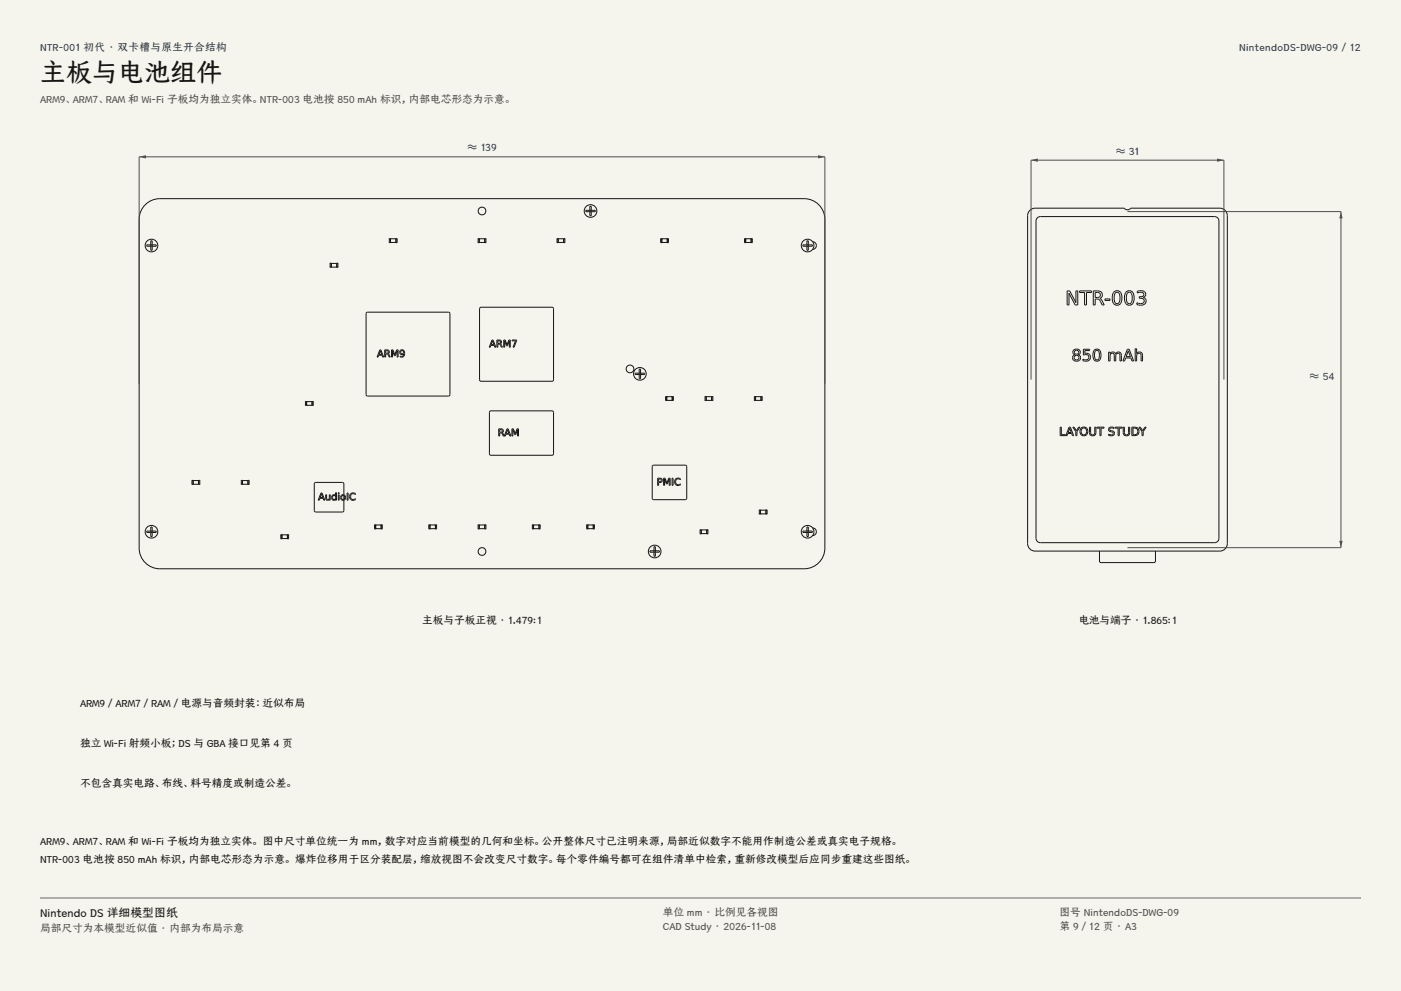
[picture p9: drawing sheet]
<svg xmlns="http://www.w3.org/2000/svg" width="420mm" height="297mm" viewBox="0 0 420 297" stroke-linecap="round" stroke-linejoin="round" font-family="sans-serif">
<g fill="#f5f4ed">
<path d="M0 0h420v297h-420z"/>
<path d="M12 12h396v275h-396z"/>
</g>
<g fill="none" stroke="#141413" stroke-width=".3">
<path d="M43.5 61.4a6.2 6.2 0 0 1 4.4-1.9h193.2a6.2 6.2 0 0 1 6.2 6.3v98.4a6.2 6.2 0 0 1-6.2 6.3h-193.2a6.2 6.2 0 0 1-6.2-6.3v-98.4a6.2 6.2 0 0 1 1.8-4.4zM44 73.4h2.8v.4h-2.8zM45.2 72.2h.4v2.8h-.4zM99 78.9v1.2M99 78.9h.3v1.2h-.3M99.3 79h1.6l.1 1.1M101 78.9h.3M101.3 78.9v1.2M116.7 71.5v1.2M116.7 72.7h.3M116.7 71.5h.3M117 71.5v1.2h1.7"/>
<path d="M117.1 71.6h1.6M118.7 71.5h.3v1.2h-.3zM143.3 71.5v1.2M143.4 72.7h.2M143.4 71.5h.2M143.7 71.5v1.2M143.7 71.6h1.6M145.3 71.5v1.2h-1.6M145.4 72.7h.2M145.4 71.5h.2M145.7 71.5v1.2M167.3 71.5h-.3v1.2h.3"/>
<path d="M167.3 71.5l.1 1.2h1.5M167.4 71.6h1.5M169 71.5h.3v1.2h-.3zM175.6 63h2.9v.4h-2.9zM176.8 61.8h.4v2.9h-.4zM198.1 71.5h.3v1.2h-.3zM198.4 71.6h1.6M200.1 71.5l-.1 1.2h-1.6M200.1 72.7h.3M200.1 71.5h.3M200.4 71.5v1.2M223.2 71.5h.3v1.2h-.3z"/>
<path d="M223.5 72.6l.1-1h1.5l.1 1M223.6 72.7h1.5M225.2 71.5h.3v1.2h-.3zM240.7 73.4h2.8v.4h-2.8zM241.9 72.2h.4v2.8h-.4zM243.6 72.4a1.15 1.15 0 0 1 1.1 1.2 1.15 1.15 0 0 1-1.1 1.1M99.3 80.1h1.6M101 80.1h.3M110 93.6h24.4l.4 .2 .1 24.5-.2 .3-24.5 .1-.4-.2-.1-24.5zM143.8 92.3l.4-.2h21.5l.2 .4v21.5l-.4 .3-21.5-.1-.2-.4zM113.9 104.9h.3l.8 2.1h-.3l-.2-.5h-1l-.2 .5h-.3zM114 105.1l.4 1.1h-.8z"/>
<path d="M115.3 104.9h.7a.6 .6 0 0 1 .7 .4 .6 .6 0 0 1-.4 .7l.7 1h-.3l-.4-.7-.4-.2h-.3v.9h-.3zM115.6 105.1h.4a.38 .38 0 0 1 .4 .4 .38 .38 0 0 1-.4 .4h-.4zM117.4 104.9h.4l.6 1.4 .5-1.4h.4v2.1h-.2v-1.9l-.6 1.5h-.3l-.5-1.5v1.9h-.3zM120 105a.89 .89 0 0 1 1.2 .1 .89 .89 0 0 1 .1 1.2 .91 .91 0 0 1-1.3 .7l.1-.2a.66 .66 0 0 0 .7-.1 .66 .66 0 0 0 .2-.7 .71 .71 0 0 1-1 .1 .71 .71 0 0 1 0-1.1zM147.5 101.9h.3l.8 2.2h-.3l-.2-.6h-.9l-.2 .6h-.3zM147.7 102.2l.4 1.1h-.8zM149 101.9h.6a.6 .6 0 0 1 .7 .4 .6 .6 0 0 1-.3 .7l.6 1.1h-.3l-.4-.8-.3-.2h-.4v1h-.2zM149.2 102.1h.4a.38 .38 0 0 1 .4 .4 .38 .38 0 0 1-.4 .4h-.4zM151 101.9h.4l.6 1.5 .5-1.5h.5v2.2h-.3v-1.9l-.6 1.4h-.3l-.5-1.4v1.9h-.3zM153.5 101.9h1.4l-.8 2.2h-.3l.7-2h-1zM190.4 111.8h2.8v.4h-2.8zM191.6 110.6h.4v2.9h-.4z"/>
<path d="M199.5 118.9v1.1M199.6 118.8h.2M201.5 118.9h-1.6v1.1h1.6M211.7 118.8h-.3v1.2M213.3 118.9h-1.6v1.1h1.6M226.5 118.9h1.7l-.1 1.1h-1.6M228.2 118.8h.3M228.5 118.9v1.1M91.6 120.3v1.2h.3v-1.2M91.6 120.3h.3M91.9 121.4v-1h1.6l.1 1M92 121.5h1.5"/>
<path d="M93.6 120.3v1.2h.3v-1.2M93.6 120.3h.3M146.9 123.2h18.8l.2 .4v12.6l-.4 .2h-18.6l-.2-.4v-12.4zM149.5 128.5h.7a.6 .6 0 0 1 .7 .4 .6 .6 0 0 1-.4 .8l.7 1 .8-2.2h.3l.9 2.2h-.4l-.1-.6h-1l-.2 .6h-.6l-.4-.8-.4-.1h-.3v.9h-.3zM149.8 128.8h.4a.38 .38 0 0 1 .4 .3 .38 .38 0 0 1-.4 .4h-.4zM152.2 128.8l.4 1.1h-.8zM153.5 128.5h.4l.5 1.5 .6-1.5h.4v2.2h-.2v-1.9l-.6 1.5h-.3l-.6-1.5v1.9h-.2zM195.7 139.5l9.7-.1 .4 .2 .1 9.7-.2 .4-9.7 .1-.4-.3-.1-9.7zM199.6 120h.2M201.5 120l.1-1.2h.2l.1 1.2M201.6 120h.2M211.4 120h.3"/>
<path d="M213.4 120v-1.2h.3v1.2M213.4 120h.3M226.2 120v-1.2h.3v1.2M226.2 120h.3M228.2 120h.3M44 159.2h2.8v.4h-2.8zM45.2 157.9h.4v2.9h-.4zM57.6 144h.3v1.2h-.3zM57.9 144.1h1.6v1h-1.6zM59.6 144h.3v1.2h-.3zM72.3 144v1.2M72.4 145.2h.2"/>
<path d="M72.4 144h.2M72.7 144v1.2M72.7 145.1h1.6M72.7 144h1.6M74.4 144h.3v1.2h-.3zM96.2 147.7h.3l.9 2.2h-.3l-.2-.6h-1l-.2 .6h-.3zM96.4 148l.4 1.1h-.8zM97.6 148.3h.3v1a.42 .42 0 0 0 .4 .4 .42 .42 0 0 0 .4-.5v-.9h.3v1.6h-.3v-.2a.59 .59 0 0 1-.7 .2 .59 .59 0 0 1-.4-.6zM99.6 148.5l.5-.3 .5 .3v-.8h.3v2.2h-.3v-.2a.75 .75 0 0 1-1.1 0 .75 .75 0 0 1 0-1zM99.8 148.6a.53 .53 0 0 1 .8 .5 .53 .53 0 0 1-.8 .5zM101.4 148.3h.3v1.6h-.3zM101.4 147.7h.3v.3h-.3z"/>
<path d="M102.5 148.6a.51 .51 0 0 1 .7 .1 .51 .51 0 0 1 0 .7 .51 .51 0 0 1-.7 0zM103.1 148.3v-3.3l-.2-.4h-8.2l-.4 .2-.1 8.2 .2 .4h8.5l.2-.4v-3.1M103.1 148.5v1.2M104.1 147.7h.2v2.2h-.2zM105.1 148a.84 .84 0 0 1 1.4 .2 .84 .84 0 0 0-1.1 0 .84 .84 0 0 0 0 1.2 .84 .84 0 0 0 1.1 0 .86 .86 0 0 1-.8 .6 .86 .86 0 0 1-.8-.6l-.1-.9zM112.3 158.5v-1.2h.3v1.2M112.3 158.5h.3M112.6 157.4v1h1.6l.1-1M112.7 157.3h1.5M114.3 158.5v-1.2h.3v1.2M114.3 158.5h.3M128.5 158.5l.1-1.2h.2l.1 1.2"/>
<path d="M128.6 158.5h.2M128.9 157.4v1h1.6M128.9 157.3h1.6M130.6 158.5v-1.2h.3v1.2M130.6 158.5h.3M143.3 157.3v1.2M143.4 157.3h.2M143.4 158.5h.2M143.7 157.3v1.2M143.7 157.3h1.6v1.1h-1.6M145.4 157.3h.2M145.4 158.5h.2"/>
<path d="M145.7 157.3v1.2M159.6 158.5v-1.2h.3v1.2M159.6 158.5h.3M160 157.3h1.6v1.1h-1.6M161.6 157.3h.3M161.6 158.5h.3M161.9 157.3v1.2M175.9 158.5v-1.2h.3v1.2M175.9 158.5h.3M176.3 157.3h1.6l-.1 1.1h-1.5M177.9 157.3h.3M177.9 158.5h.3"/>
<path d="M178.2 157.3v1.2M197.2 143.3h.6a.7 .7 0 0 1 .7 .9 .7 .7 0 0 1-1 .4v.9h-.3zM197.5 143.6h.3a.4 .4 0 0 1 .4 .4 .4 .4 0 0 1-.4 .4h-.3zM198.9 143.3h.5l.5 1.5 .6-1.5h.4v2.2h-.3v-1.9l-.5 1.5h-.3l-.6-1.5v1.9h-.3zM201.5 143.3h.3v2.2h-.3zM202.5 143.6a.84 .84 0 0 1 1.5 .2 .84 .84 0 0 0-1.2 0 .84 .84 0 0 0 0 1.2 .84 .84 0 0 0 1.2 0 .86 .86 0 0 1-.8 .6 .86 .86 0 0 1-.8-.6l-.1-.9zM209.9 158.8v1.1M209.9 160h.3M209.9 158.8h.3M210.2 158.8v1.1M210.3 159.9h1.5M210.3 158.8h1.5"/>
<path d="M211.9 158.8v1.1M211.9 160h.3M211.9 158.8h.3M212.2 158.8v1.1M227.6 152.9v1.1M227.7 154.1h.2M227.7 152.9h.2M229.6 152.9h-1.6v1.1h1.6M229.6 152.9l.1 1.2h.2l.1-1.2M229.7 152.9h.2M240.7 159.2h2.8v.4h-2.8zM241.9 157.9h.4v2.9h-.4z"/>
<path d="M243.6 158.2a1.15 1.15 0 0 1 1.1 1.2 1.15 1.15 0 0 1-1.1 1.1M84.2 160.2l.3 .1v1.1h-.3zM84.6 161.4h1.5M86.1 160.3h-1.6v1.1M86.2 160.2l.3 .1v1.1h-.3zM194.8 165.1h2.9v.4h-2.9zM196.1 163.9h.4v2.8h-.4z"/>
<circle cx="45.4" cy="73.6" r="1.9"/>
<circle cx="99" cy="78.9" r=".02"/>
<circle cx="99.3" cy="78.9" r=".02"/>
<circle cx="99.3" cy="79" r=".03"/>
<circle cx="100.9" cy="79" r=".03"/>
<circle cx="101" cy="78.9" r=".02"/>
<circle cx="101.3" cy="78.9" r=".02"/>
<circle cx="116.7" cy="71.5" r=".02"/>
<circle cx="116.7" cy="72.7" r=".02"/>
<circle cx="117" cy="71.5" r=".02"/>
<circle cx="117" cy="72.7" r=".02"/>
<circle cx="117.1" cy="72.6" r=".03"/>
<circle cx="117.1" cy="71.6" r=".03"/>
<circle cx="118.7" cy="72.6" r=".03"/>
<circle cx="118.7" cy="71.6" r=".03"/>
<circle cx="118.7" cy="71.5" r=".02"/>
<circle cx="118.7" cy="72.7" r=".02"/>
<circle cx="119" cy="71.5" r=".02"/>
<circle cx="119" cy="72.7" r=".02"/>
<circle cx="143.4" cy="71.5" r=".02"/>
<circle cx="143.4" cy="72.7" r=".02"/>
<circle cx="143.6" cy="71.5" r=".02"/>
<circle cx="143.6" cy="72.7" r=".02"/>
<circle cx="143.7" cy="72.6" r=".03"/>
<circle cx="143.7" cy="71.6" r=".03"/>
<circle cx="144.5" cy="63.2" r="1.16"/>
<circle cx="145.3" cy="71.6" r=".03"/>
<circle cx="145.3" cy="72.6" r=".03"/>
<circle cx="145.4" cy="71.5" r=".02"/>
<circle cx="145.4" cy="72.7" r=".02"/>
<circle cx="145.6" cy="71.5" r=".02"/>
<circle cx="145.6" cy="72.7" r=".02"/>
<circle cx="167" cy="71.5" r=".02"/>
<circle cx="167" cy="72.7" r=".02"/>
<circle cx="167.3" cy="71.5" r=".02"/>
<circle cx="167.3" cy="72.7" r=".02"/>
<circle cx="167.4" cy="71.6" r=".03"/>
<circle cx="167.4" cy="72.6" r=".03"/>
<circle cx="168.9" cy="71.6" r=".03"/>
<circle cx="168.9" cy="72.6" r=".03"/>
<circle cx="169" cy="71.5" r=".02"/>
<circle cx="169" cy="72.7" r=".02"/>
<circle cx="169.3" cy="71.5" r=".02"/>
<circle cx="169.3" cy="72.7" r=".02"/>
<circle cx="177" cy="63.2" r="1.9"/>
<circle cx="198.1" cy="71.5" r=".02"/>
<circle cx="198.1" cy="72.7" r=".02"/>
<circle cx="198.4" cy="71.5" r=".02"/>
<circle cx="198.4" cy="72.7" r=".02"/>
<circle cx="198.4" cy="71.6" r=".03"/>
<circle cx="198.4" cy="72.6" r=".03"/>
<circle cx="200" cy="71.6" r=".03"/>
<circle cx="200" cy="72.6" r=".03"/>
<circle cx="200.1" cy="71.5" r=".02"/>
<circle cx="200.1" cy="72.7" r=".02"/>
<circle cx="200.4" cy="71.5" r=".02"/>
<circle cx="200.4" cy="72.7" r=".02"/>
<circle cx="223.2" cy="71.5" r=".02"/>
<circle cx="223.2" cy="72.7" r=".02"/>
<circle cx="223.5" cy="71.5" r=".02"/>
<circle cx="223.5" cy="72.7" r=".02"/>
<circle cx="223.6" cy="71.6" r=".03"/>
<circle cx="223.6" cy="72.6" r=".03"/>
<circle cx="225.1" cy="72.6" r=".03"/>
<circle cx="225.1" cy="71.6" r=".03"/>
<circle cx="225.2" cy="71.5" r=".02"/>
<circle cx="225.2" cy="72.7" r=".02"/>
<circle cx="225.5" cy="71.5" r=".02"/>
<circle cx="225.5" cy="72.7" r=".02"/>
<circle cx="242.1" cy="73.6" r="1.9"/>
<circle cx="99" cy="80.1" r=".02"/>
<circle cx="99.3" cy="80.1" r=".02"/>
<circle cx="99.3" cy="80" r=".03"/>
<circle cx="100.9" cy="80" r=".03"/>
<circle cx="101" cy="80.1" r=".02"/>
<circle cx="101.3" cy="80.1" r=".02"/>
<circle cx="120.5" cy="105.6" r=".48"/>
<circle cx="188.9" cy="110.6" r="1.16"/>
<circle cx="191.8" cy="112" r="1.9"/>
<circle cx="199.6" cy="118.9" r=".02"/>
<circle cx="199.8" cy="118.9" r=".02"/>
<circle cx="199.9" cy="118.9" r=".03"/>
<circle cx="199.9" cy="120" r=".03"/>
<circle cx="201.5" cy="118.9" r=".03"/>
<circle cx="201.5" cy="120" r=".03"/>
<circle cx="201.6" cy="118.9" r=".02"/>
<circle cx="201.8" cy="118.9" r=".02"/>
<circle cx="211.4" cy="118.9" r=".02"/>
<circle cx="211.7" cy="118.9" r=".02"/>
<circle cx="211.7" cy="118.9" r=".03"/>
<circle cx="211.7" cy="120" r=".03"/>
<circle cx="213.3" cy="118.9" r=".03"/>
<circle cx="213.3" cy="120" r=".03"/>
<circle cx="213.4" cy="118.9" r=".02"/>
<circle cx="213.7" cy="118.9" r=".02"/>
<circle cx="226.2" cy="118.9" r=".02"/>
<circle cx="226.5" cy="118.9" r=".02"/>
<circle cx="226.5" cy="118.9" r=".03"/>
<circle cx="226.5" cy="120" r=".03"/>
<circle cx="228.1" cy="118.9" r=".03"/>
<circle cx="228.1" cy="120" r=".03"/>
<circle cx="228.2" cy="118.9" r=".02"/>
<circle cx="228.5" cy="118.9" r=".02"/>
<circle cx="91.6" cy="121.5" r=".02"/>
<circle cx="91.6" cy="120.3" r=".02"/>
<circle cx="91.9" cy="121.5" r=".02"/>
<circle cx="91.9" cy="120.3" r=".02"/>
<circle cx="92" cy="120.4" r=".03"/>
<circle cx="92" cy="121.4" r=".03"/>
<circle cx="93.5" cy="120.4" r=".03"/>
<circle cx="93.5" cy="121.4" r=".03"/>
<circle cx="93.6" cy="121.5" r=".02"/>
<circle cx="93.6" cy="120.3" r=".02"/>
<circle cx="93.9" cy="121.5" r=".02"/>
<circle cx="93.9" cy="120.3" r=".02"/>
<circle cx="199.6" cy="120" r=".02"/>
<circle cx="199.8" cy="120" r=".02"/>
<circle cx="201.6" cy="120" r=".02"/>
<circle cx="201.8" cy="120" r=".02"/>
<circle cx="211.4" cy="120" r=".02"/>
<circle cx="211.7" cy="120" r=".02"/>
<circle cx="213.4" cy="120" r=".02"/>
<circle cx="213.7" cy="120" r=".02"/>
<circle cx="226.2" cy="120" r=".02"/>
<circle cx="226.5" cy="120" r=".02"/>
<circle cx="228.2" cy="120" r=".02"/>
<circle cx="228.5" cy="120" r=".02"/>
<circle cx="45.4" cy="159.4" r="1.9"/>
<circle cx="57.6" cy="144" r=".02"/>
<circle cx="57.6" cy="145.2" r=".02"/>
<circle cx="57.9" cy="144" r=".02"/>
<circle cx="57.9" cy="145.2" r=".02"/>
<circle cx="57.9" cy="145.1" r=".03"/>
<circle cx="57.9" cy="144.1" r=".03"/>
<circle cx="59.5" cy="145.1" r=".03"/>
<circle cx="59.5" cy="144.1" r=".03"/>
<circle cx="59.6" cy="144" r=".02"/>
<circle cx="59.6" cy="145.2" r=".02"/>
<circle cx="59.9" cy="144" r=".02"/>
<circle cx="59.9" cy="145.2" r=".02"/>
<circle cx="72.4" cy="144" r=".02"/>
<circle cx="72.4" cy="145.2" r=".02"/>
<circle cx="72.6" cy="144" r=".02"/>
<circle cx="72.6" cy="145.2" r=".02"/>
<circle cx="72.7" cy="145.1" r=".03"/>
<circle cx="72.7" cy="144.1" r=".03"/>
<circle cx="74.3" cy="145.1" r=".03"/>
<circle cx="74.3" cy="144.1" r=".03"/>
<circle cx="74.4" cy="144" r=".02"/>
<circle cx="74.4" cy="145.2" r=".02"/>
<circle cx="74.7" cy="144" r=".02"/>
<circle cx="74.7" cy="145.2" r=".02"/>
<circle cx="102.9" cy="149.1" r=".82"/>
<circle cx="112.3" cy="157.3" r=".02"/>
<circle cx="112.3" cy="158.5" r=".02"/>
<circle cx="112.6" cy="157.3" r=".02"/>
<circle cx="112.6" cy="158.5" r=".02"/>
<circle cx="112.7" cy="157.4" r=".03"/>
<circle cx="112.7" cy="158.4" r=".03"/>
<circle cx="114.2" cy="158.4" r=".03"/>
<circle cx="114.2" cy="157.4" r=".03"/>
<circle cx="114.3" cy="157.3" r=".02"/>
<circle cx="114.3" cy="158.5" r=".02"/>
<circle cx="114.6" cy="157.3" r=".02"/>
<circle cx="114.6" cy="158.5" r=".02"/>
<circle cx="128.6" cy="157.3" r=".02"/>
<circle cx="128.6" cy="158.5" r=".02"/>
<circle cx="128.8" cy="157.3" r=".02"/>
<circle cx="128.8" cy="158.5" r=".02"/>
<circle cx="128.9" cy="158.4" r=".03"/>
<circle cx="128.9" cy="157.4" r=".03"/>
<circle cx="130.5" cy="158.4" r=".03"/>
<circle cx="130.5" cy="157.4" r=".03"/>
<circle cx="130.6" cy="157.3" r=".02"/>
<circle cx="130.6" cy="158.5" r=".02"/>
<circle cx="130.9" cy="157.3" r=".02"/>
<circle cx="130.9" cy="158.5" r=".02"/>
<circle cx="143.4" cy="157.3" r=".02"/>
<circle cx="143.4" cy="158.5" r=".02"/>
<circle cx="143.6" cy="157.3" r=".02"/>
<circle cx="143.6" cy="158.5" r=".02"/>
<circle cx="143.7" cy="157.4" r=".03"/>
<circle cx="143.7" cy="158.4" r=".03"/>
<circle cx="145.3" cy="158.4" r=".03"/>
<circle cx="145.3" cy="157.4" r=".03"/>
<circle cx="145.4" cy="157.3" r=".02"/>
<circle cx="145.4" cy="158.5" r=".02"/>
<circle cx="145.6" cy="157.3" r=".02"/>
<circle cx="145.6" cy="158.5" r=".02"/>
<circle cx="159.6" cy="157.3" r=".02"/>
<circle cx="159.6" cy="158.5" r=".02"/>
<circle cx="159.9" cy="157.3" r=".02"/>
<circle cx="159.9" cy="158.5" r=".02"/>
<circle cx="160" cy="158.4" r=".03"/>
<circle cx="160" cy="157.4" r=".03"/>
<circle cx="161.6" cy="158.4" r=".03"/>
<circle cx="161.6" cy="157.4" r=".03"/>
<circle cx="161.6" cy="157.3" r=".02"/>
<circle cx="161.6" cy="158.5" r=".02"/>
<circle cx="161.9" cy="157.3" r=".02"/>
<circle cx="161.9" cy="158.5" r=".02"/>
<circle cx="175.9" cy="157.3" r=".02"/>
<circle cx="175.9" cy="158.5" r=".02"/>
<circle cx="176.2" cy="157.3" r=".02"/>
<circle cx="176.2" cy="158.5" r=".02"/>
<circle cx="176.3" cy="158.4" r=".03"/>
<circle cx="176.3" cy="157.4" r=".03"/>
<circle cx="177.8" cy="158.4" r=".03"/>
<circle cx="177.8" cy="157.4" r=".03"/>
<circle cx="177.9" cy="157.3" r=".02"/>
<circle cx="177.9" cy="158.5" r=".02"/>
<circle cx="178.2" cy="157.3" r=".02"/>
<circle cx="178.2" cy="158.5" r=".02"/>
<circle cx="209.9" cy="158.8" r=".02"/>
<circle cx="209.9" cy="159.9" r=".02"/>
<circle cx="210.2" cy="158.8" r=".02"/>
<circle cx="210.2" cy="159.9" r=".02"/>
<circle cx="210.3" cy="159.9" r=".03"/>
<circle cx="210.3" cy="158.8" r=".03"/>
<circle cx="211.8" cy="159.9" r=".03"/>
<circle cx="211.8" cy="158.8" r=".03"/>
<circle cx="211.9" cy="158.8" r=".02"/>
<circle cx="211.9" cy="159.9" r=".02"/>
<circle cx="212.2" cy="158.8" r=".02"/>
<circle cx="212.2" cy="159.9" r=".02"/>
<circle cx="227.7" cy="152.9" r=".02"/>
<circle cx="227.7" cy="154" r=".02"/>
<circle cx="227.9" cy="152.9" r=".02"/>
<circle cx="227.9" cy="154" r=".02"/>
<circle cx="228" cy="154" r=".03"/>
<circle cx="228" cy="152.9" r=".03"/>
<circle cx="229.6" cy="154" r=".03"/>
<circle cx="229.6" cy="152.9" r=".03"/>
<circle cx="229.7" cy="152.9" r=".02"/>
<circle cx="229.7" cy="154" r=".02"/>
<circle cx="229.9" cy="152.9" r=".02"/>
<circle cx="229.9" cy="154" r=".02"/>
<circle cx="242.1" cy="159.4" r="1.9"/>
<circle cx="84.2" cy="160.3" r=".02"/>
<circle cx="84.2" cy="161.4" r=".02"/>
<circle cx="84.5" cy="160.3" r=".02"/>
<circle cx="84.5" cy="161.4" r=".02"/>
<circle cx="84.6" cy="160.3" r=".03"/>
<circle cx="84.6" cy="161.4" r=".03"/>
<circle cx="86.1" cy="161.4" r=".03"/>
<circle cx="86.1" cy="160.3" r=".03"/>
<circle cx="86.2" cy="160.3" r=".02"/>
<circle cx="86.2" cy="161.4" r=".02"/>
<circle cx="86.5" cy="160.3" r=".02"/>
<circle cx="86.5" cy="161.4" r=".02"/>
<circle cx="144.5" cy="165.3" r="1.16"/>
<circle cx="196.3" cy="165.3" r="1.9"/>
</g>
<path d="M41.7 115v-68h205.6v68" fill="none" stroke="#504e49" stroke-width=".3"/>
<g fill="#504e49">
<path d="M41.7 47l2.1-.5v1z"/>
<path d="M245.2 46.5l2.1 .5-2.1 .5z"/>
</g>
<g fill="none" stroke="#141413" stroke-width=".3">
<path d="M308.7 63l1-.5 .6-.1h26.7a1.16 1.16 0 0 0 2 0h26.7a2.24 2.24 0 0 1 2.2 2.2v98.3a2.24 2.24 0 0 1-2.2 2.3h-55.4a2.24 2.24 0 0 1-2.2-2.3v-98.3v-.6zM311.1 65.2l.8-.3h52.2a1.31 1.31 0 0 1 1.3 1.3v95.1a1.31 1.31 0 0 1-1.3 1.3h-52.2a1.31 1.31 0 0 1-1.3-1.3v-95.1zM319.9 87.2h.8l1.8 3.5v-3.5h.6v4.2h-.8l-1.8-3.5v3.5h-.6zM323.6 87.2h3.6v.5h-1.5v3.7h-.6v-3.7h-1.5zM327.7 87.2h1.3a1.18 1.18 0 0 1 1.4 .8 1.18 1.18 0 0 1-.7 1.4l.5 .4 .8 1.6h-.6l-.8-1.5-.7-.3h-.6v1.8h-.6zM328.3 87.7h.7a.75 .75 0 0 1 .9 .7 .75 .75 0 0 1-.9 .7h-.7zM331.3 89.6h1.5v.4h-1.5zM334 87.4a1.43 1.43 0 0 1 1.6-.1 1.43 1.43 0 0 1 .7 1.5 2.01 2.01 0 0 1-1.4 2.7 1.72 1.72 0 0 1-1.5-2.2l.1-.9zM334.4 87.8a.93 .93 0 0 1 1.1 0 .93 .93 0 0 1 .3 1.1 1.65 1.65 0 0 1-.9 2.1 1.65 1.65 0 0 1-.9-2.1zM337.7 87.4a1.43 1.43 0 0 1 1.6-.1 1.43 1.43 0 0 1 .7 1.5 2.01 2.01 0 0 1-1.5 2.7 1.72 1.72 0 0 1-1.4-2.2l.1-.9zM338.1 87.8a.93 .93 0 0 1 1 0 .93 .93 0 0 1 .3 1.1 1.65 1.65 0 0 1-.9 2.1 1.65 1.65 0 0 1-.8-2.1zM340.9 87.3l.7-.1a1.18 1.18 0 0 1 1.5 .2 1.18 1.18 0 0 1-.2 1.7h-.2a1.27 1.27 0 0 1 .8 1.7 1.27 1.27 0 0 1-1.7 .7l-1-.2v-.6l.4 .2a1.04 1.04 0 0 0 1.3 0 1.04 1.04 0 0 0 .3-1.3l-1.3-.2v-.5h.6a.74 .74 0 0 0 .8-.9 .74 .74 0 0 0-1.2-.4l-.8 .2z"/>
<path d="M321.9 104.9a1.07 1.07 0 0 1 1.4-.2 1.07 1.07 0 0 1 .4 1.3l-.5 .3a1.04 1.04 0 0 1 .7 1.4 1.04 1.04 0 0 1-1.5 .5 .97 .97 0 0 1-.9-.9 .97 .97 0 0 1 .8-1 .83 .83 0 0 1-.7-.6 .83 .83 0 0 1 .3-.8zM324.8 104.7h1.8v.4h-1.4v.8a1.26 1.26 0 0 1 1.7 1.4 1.26 1.26 0 0 1-1.9 .9l-.4-.1v-.5l.3 .1a.9 .9 0 0 0 1.3 0 .9 .9 0 0 0 0-1.2 .9 .9 0 0 0-1.2-.1h-.2zM328.1 104.9a1.19 1.19 0 0 1 1.4-.1 1.19 1.19 0 0 1 .5 1.2 1.67 1.67 0 0 1-1.1 2.2 2.05 2.05 0 0 1-.8-3.3zM328.4 105.2a.78 .78 0 0 1 .9 0 .78 .78 0 0 1 .3 .9 1.22 1.22 0 0 1-1 1.7 2.26 2.26 0 0 1-.2-2.6zM332.3 105.5h.5v.5a.9 .9 0 0 1 .8-.5 .9 .9 0 0 1 .8 .6 .93 .93 0 0 1 1.1-.6 .93 .93 0 0 1 .7 1.1v1.6h-.5v-1.6a.65 .65 0 0 0-.6-.7 .65 .65 0 0 0-.6 .8v1.5h-.5v-1.6a.65 .65 0 0 0-.6-.7 .65 .65 0 0 0-.6 .8v1.5h-.5zM338 104.7h.5l1.3 3.5h-.4l-.4-.9h-1.5l-.4 .9h-.5zM338.2 105.1l.7 1.8h-1.3zM340.3 104.5h.5v1.5a.96 .96 0 0 1 1.1-.5 .96 .96 0 0 1 .6 1.1v1.6h-.4v-1.6a.68 .68 0 0 0-.7-.7 .68 .68 0 0 0-.6 .8v1.5h-.5zM317.8 128h.4v2.3h1.2v.3h-1.6zM320.5 128h.4l1 2.6h-.4l-.2-.7h-1.2l-.2 .7h-.4zM320.7 128.4l.5 1.2h-1zM321.6 128h.4l.7 1.1 .7-1.1h.4l-.9 1.4v1.2h-.4v-1.2z"/>
<path d="M324.3 128.5a.98 .98 0 0 1 1.5 .5 .98 .98 0 0 1-.9 1.3 1.09 1.09 0 0 1-.6-1.8zM326.6 128h.3v1.6a.64 .64 0 0 0 .7 .7 .64 .64 0 0 0 .6-.7v-1.6h.3v1.6a.97 .97 0 0 1-.9 1 .97 .97 0 0 1-1-1zM328.8 128h2.2v.3h-.9v2.3h-.4v-2.3h-.9zM332.6 128.2l1-.2 .3 .1v.3h-.1a.54 .54 0 0 0-.8-.2 .54 .54 0 0 0-.1 .8 .89 .89 0 0 1 1 .4 .89 .89 0 0 1 0 1l-.8 .2-.8-.1v-.4l.3 .1a.57 .57 0 0 0 .8 .1 .57 .57 0 0 0 .1-.8 .84 .84 0 0 1-1-.3 .84 .84 0 0 1 .1-1zM334.3 128h2.1v.3h-.9v2.3h-.3v-2.3h-.9zM336.7 128h.4v1.6a.64 .64 0 0 0 .6 .7 .64 .64 0 0 0 .6-.7v-1.6h.4v1.6a.97 .97 0 0 1-1 1 .97 .97 0 0 1-1-1zM339.3 128h.7a1.28 1.28 0 0 1 1.5 1.3 1.28 1.28 0 0 1-1.5 1.3h-.7zM339.7 128.3a1.06 1.06 0 0 1 1.4 1 1.06 1.06 0 0 1-1.4 1zM341.5 128h.3l.7 1.1 .7-1.1h.4l-.9 1.4v1.2h-.3v-1.2zM329.6 165.2v2.9l.5 .5h15.8l.5-.5v-2.9"/>
<circle cx="322.7" cy="105.6" r=".63"/>
<circle cx="322.7" cy="107.2" r=".72"/>
<circle cx="324.9" cy="129.2" r="1.27"/>
</g>
<path d="M309.1 113.8v-65.8h57.8v65.8" fill="none" stroke="#504e49" stroke-width=".3"/>
<g fill="#504e49">
<path d="M309.1 48l2-.5v1z"/>
<path d="M364.9 47.5l2 .5-2 .5z"/>
</g>
<path d="M338 63.4h64v100.7h-64" fill="none" stroke="#504e49" stroke-width=".3"/>
<g fill="#504e49">
<path d="M402 63.4l.5 2.1h-1z"/>
<path d="M401.5 162.1h1l-.5 2z"/>
</g>
<path d="M12 269.3h396zM12 269h396v.3h-396z" fill-rule="evenodd" fill="#504e49"/>
<text font-size="7.8" fill="#141413" x="12" y="24.7">主板与电池组件</text>
<text font-size="3.5" fill="#141413" x="12" y="274.9">Nintendo DS 详细模型图纸</text>
<g font-size="3.2" fill="#1b365d">
<text x="12" y="15.3">NTR-001 初代 · 双卡槽与原生开合结构</text>
<text x="371.5" y="15.3">NintendoDS-DWG-09 / 12</text>
<text x="140.1" y="45.4">≈ 139</text>
<text x="334.4" y="46.4">≈ 31</text>
<text x="392.5" y="113.8">≈ 54</text>
</g>
<g font-size="3.2" fill="#504e49">
<text x="12" y="30.9">ARM9、ARM7、RAM 和 Wi-Fi 子板均为独立实体。NTR-003 电池按 850 mAh 标识，内部电芯形态为示意。</text>
<text x="198.7" y="274.5">单位 mm · 比例见各视图</text>
<text x="317.6" y="274.5">图号 NintendoDS-DWG-09</text>
<text x="12" y="279.3">局部尺寸为本模型近似值 · 内部为布局示意</text>
<text x="198.7" y="278.8">CAD Study · 2026-11-08</text>
<text x="317.6" y="278.8">第 9 / 12 页 · A3</text>
</g>
<g font-size="3.2" fill="#141413">
<text x="126.5" y="187">主板与子板正视 · 1.479:1</text>
<text x="323.2" y="187">电池与端子 · 1.865:1</text>
<text x="24" y="212">ARM9 / ARM7 / RAM / 电源与音频封装：近似布局</text>
<text x="24" y="224">独立 Wi-Fi 射频小板；DS 与 GBA 接口见第 4 页</text>
<text x="24" y="236">不包含真实电路、布线、料号精度或制造公差。</text>
<text x="12" y="253.3">ARM9、ARM7、RAM 和 Wi-Fi 子板均为独立实体。 图中尺寸单位统一为 mm，数字对应当前模型的几何和坐标。公开整体尺寸已注明来源，局部近似数字不能用作制造公差或真实电子规格。</text>
<text x="12" y="258.6">NTR-003 电池按 850 mAh 标识，内部电芯形态为示意。 爆炸位移用于区分装配层，缩放视图不会改变尺寸数字。每个零件编号都可在组件清单中检索，重新修改模型后应同步重建这些图纸。</text>
</g>
</svg>
